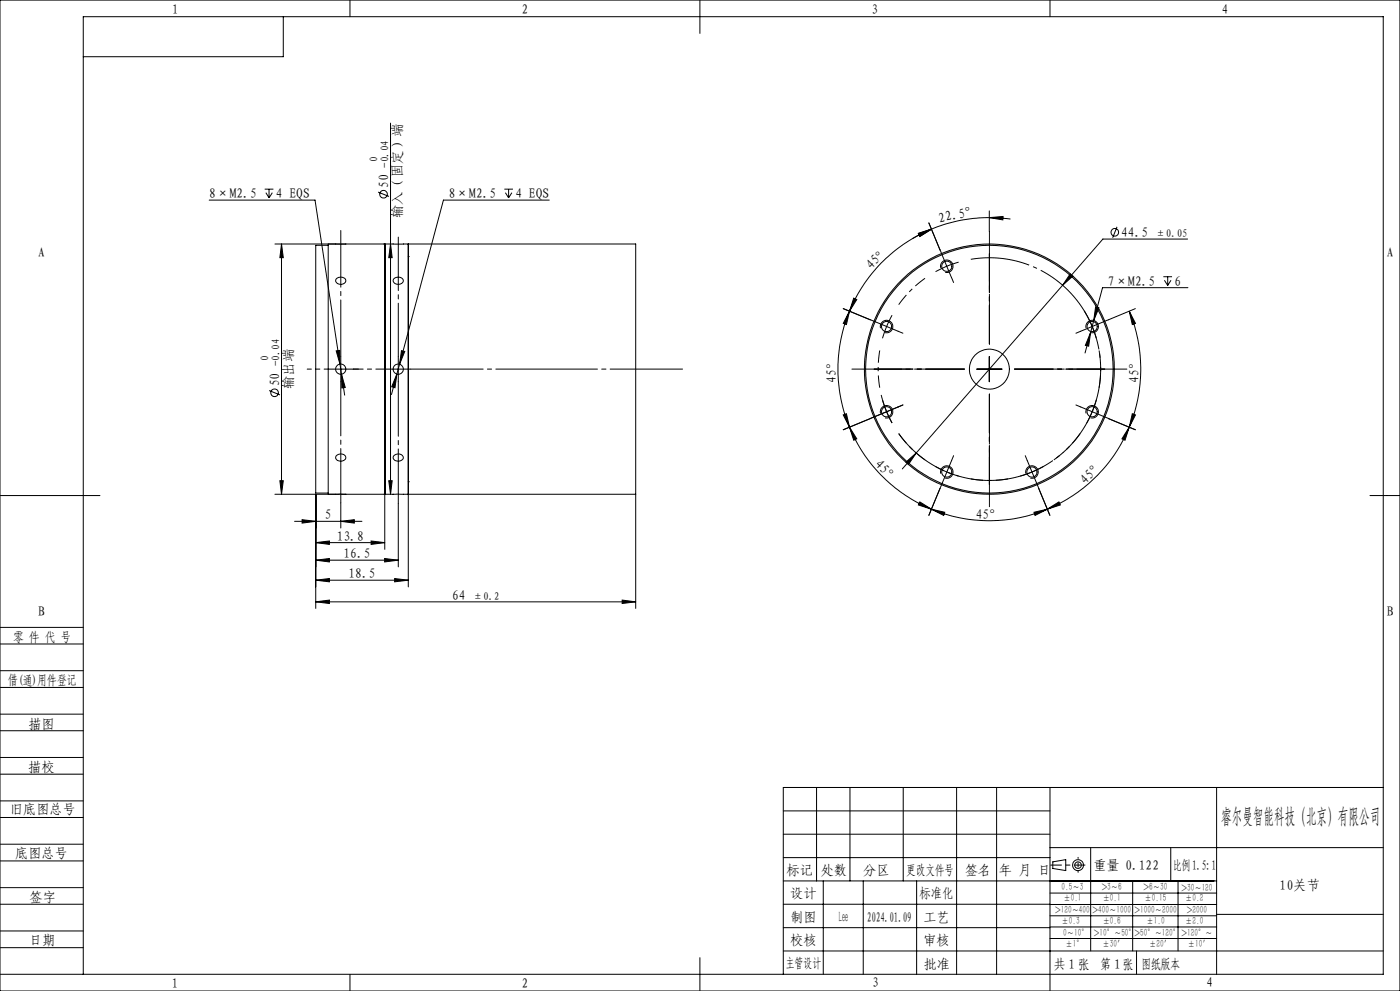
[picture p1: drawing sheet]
<svg xmlns="http://www.w3.org/2000/svg" width="420mm" height="297mm" viewBox="0 0 420 297" stroke-linecap="round" stroke-linejoin="round" font-family="sans-serif">
<g fill="none" stroke="#000" stroke-width=".3">
<path d="M0 0h420v297h-420zM85 5v12h-60M105 0v5M210 0v10M315 0v5M117.2 36.9v111.2M62.8 60h31.7l8.9 58.4M79.4 56.7h2.6M79.8 57.7l.9 1.6M80.7 56.7v2.6M81.7 57.7l-1 1.6M113.4 57.6l3.3 1.3"/>
<path d="M151.3 56.7h2.6M151.6 57.7l1 1.6M152.6 56.7v2.6M153.6 57.7l-1 1.6M164.8 60h-31.8l-13.1 49.1M82.5 73.1h108.2v75M84.5 73.1l.5 4.1h-1zM84.5 73.1v75M98.5 73.1v37.5M98.5 73.5h-3.8v74.3h3.8M100.7 73.1h3.1M115.4 73.1v91.5"/>
<path d="M115.6 73.1v75M117.2 73.1l.5 4.1h-1.1zM122.5 76.9h.1M122.5 73.1v37.5zM275.5 70l3.9-1.3-3.5 2.2zM278.7 66.8l3.3 8.1M279.4 68.7a45.3 45.3 0 0 0-24.6 24.6M279.4 68.7l-5.6 2.8M282.6 76.3l1.4 3.5M284 79.8l-3.3 1.6M284 79.8l1.5 3.5M287.6 78.6l-3.6 1.2"/>
<path d="M296.8 65.2l4.1-.3-.1 1zM296.8 65.2a44 44 0 0 0-17.4 3.5M296.8 65.2l6.3 .4M296.8 63.2v6.2M335.1 68l-1.3 3.3M356.3 71.6h-25.4l-12.1 13.9M100.8 83.6a1.82 1.82 0 0 1 2.9 .3 1.57 1.57 0 0 1-1.1 1.3 1.57 1.57 0 0 1-1.7-.5l-.2-.4zM115.4 95.6h.2M118.1 83.6a1.7 1.7 0 0 1 2.9 .6 1.62 1.62 0 0 1-1.6 1 1.62 1.62 0 0 1-1.5-1.2zM253 92.5l8.1 3.3M254.8 93.3l-.9 4-.9-.4zM254.8 93.3a45.4 45.4 0 0 0 0 34.7"/>
<path d="M256.1 89.4l.9 .4-2.2 3.5zM264.2 98.4a1.87 1.87 0 0 1 1.6-2.4 1.87 1.87 0 0 1 2 2 1.87 1.87 0 0 1-2.3 1.7M282.2 80.3a1.87 1.87 0 0 1 1.7-2.4 1.87 1.87 0 0 1 2 2.1 1.87 1.87 0 0 1-2.3 1.6M318.8 85.5l-48.1 55M321.1 82.1l.7 .7-3 2.7zM325.8 98.4a1.87 1.87 0 0 1 1.7-2.4 1.87 1.87 0 0 1 2 2 1.87 1.87 0 0 1-2.3 1.7M327.2 99.7l-.6 4-1-.2zM327.2 99.7l-1.7 6.1M328.1 96.1l-.9 3.6M328.7 92l1 .2-1.6 3.9zM338.8 93.3l1.8 3.6-.9 .4zM338.8 93.3a45.4 45.4 0 0 1 0 34.7"/>
<path d="M340.6 92.5l-8.1 3.3M349 82.9h2.6M349.3 84l1 1.5M350.3 82.9v2.6M351.3 84l-1 1.5M356.4 86.2h-25.6l-2.7 9.9M80.8 117l3.2 1.4M98.5 110.6v37.5M98.5 110.6h7.5M100.9 105.2l1-.2 .1 4.1zM102.2 106.9v7.5M102.4 112.1l1.2 4-1 .2z"/>
<path d="M115.7 110.6h7.5M119.1 112.1l-.6 4.1-1-.3zM119.1 112.1l-1.7 6.1M119.5 106.9v7.5M119.9 109.1l-.8 3M120.4 105.1l1 .2-1.5 3.8zM122.5 110.6v37.5M293.1 110.6h7.5M296.8 106.9v7.5M100.8 136.7a1.67 1.67 0 0 1 1.7-.6 1.67 1.67 0 0 1 1.3 1.2 1.64 1.64 0 0 1-1.7 .9 1.64 1.64 0 0 1-1.4-1.2zM115.4 125.6h.2M118.1 136.7a1.67 1.67 0 0 1 1.6-.6 1.67 1.67 0 0 1 1.3 1.2 1.64 1.64 0 0 1-1.6 .9 1.64 1.64 0 0 1-1.5-1.2z"/>
<path d="M253 124.4l.9-.4 .9 4zM254.8 128l2.2 3.5-.9 .4zM254.8 128a45.3 45.3 0 0 0 24.6 24.6M261.1 125.4l-8.1 3.4M264.2 123.9a1.87 1.87 0 0 1 1.6-2.3 1.87 1.87 0 0 1 2 2 1.87 1.87 0 0 1-2.3 1.6M271.8 138.5l3-2.7-2.2 3.4zM325.8 123.9a1.87 1.87 0 0 1 1.7-2.3 1.87 1.87 0 0 1 2 2 1.87 1.87 0 0 1-2.3 1.6M332.5 125.4l8.1 3.4M338.8 128l-1.3 3.9-.9-.4zM338.8 128a45.3 45.3 0 0 1-24.6 24.6M339.7 124l.9 .4-1.8 3.6zM0 148.5h30"/>
<path d="M82.5 148.1h108.2M84 144.1h1l-.5 4zM88.4 156.2h20.2M90.6 155.7l4.1 .5-4.1 .6zM94.7 148.1v34.2M100.7 148.1h3.1M102.2 156.2l4.1-.5v1.1zM102.2 150.7v7.6M116.6 144.1h1.1l-.5 4zM119.5 151v18.9M122.5 144.4h.1M122.5 148.1v27.8"/>
<path d="M190.7 148.1v34.2M275.9 150.4l3.5 2.2-3.9-1.3zM279.4 152.6l4 .9-.3 1zM279.4 152.6a45.4 45.4 0 0 0 34.8 0M282 146.4l-3.3 8M282.2 142a1.87 1.87 0 0 1 1.7-2.4 1.87 1.87 0 0 1 2 2 1.87 1.87 0 0 1-2.3 1.7M307.8 142a1.87 1.87 0 0 1 1.6-2.4 1.87 1.87 0 0 1 2 2 1.87 1.87 0 0 1-2.3 1.7M310.2 153.5l4-.9-3.7 1.9zM311.6 146.4l3.4 8M314.2 152.6l3.5-2.2 .4 .9zM411 148.5h9M94.7 167.9l4.1-.5v1z"/>
<path d="M94.7 173.9l4.1-.5v1zM94.7 167.9h24.8M94.7 173.9h27.8M94.7 162.6l4.1-.5v1.1zM94.7 162.6h20.7M111.3 162.1l4.1 .5-4.1 .6zM115.4 167.4l4.1 .5-4.1 .5zM118.4 173.4l4.1 .5-4.1 .5zM186.7 179.8l4 .6-4 .5zM0 193h25M0 188h25M94.7 180.4l4.1-.6v1.1z"/>
<path d="M94.7 180.4h96M0 206h25M0 201h25M0 219h25M0 214h25M0 232h25M0 227h25M245 236v28M255 236v28M271 236v28M287 236v56M299 236v56"/>
<path d="M315 236v61M365 236v56M415 236h-180v56M0 245h25M0 240h25M0 258h25M0 253h25M235 257h80M235 243h80M235 250h80M315 254h100M315.8 258.3l3.9-.7v3.3l-3.9-.6z"/>
<path d="M327.2 254v31M351.2 254v10M0 271h25M0 266h25M0 279h25M235 271h80M235 264h130M235 278h80M247 264v28M259 264v28M275 264v28M315 267.6h50"/>
<path d="M315 271.1h50M315 274.5h50M315 277.8h50M322 264h.1M328.5 264h.1M335 264h.1M339.8 264v21M353.4 264v21M365 274h50M0 284h25M0 292h415v-287h-390v287M105 292v5"/>
<path d="M210 287v10M235 285h180M315 281.3h50"/>
<circle cx="115.1" cy="58.2" r="1.15"/>
<circle cx="284" cy="79.8" r="1.53"/>
<circle cx="334.5" cy="69.6" r="1.15"/>
<circle cx="266" cy="97.9" r="1.53"/>
<circle cx="327.6" cy="97.9" r="1.53"/>
<circle cx="82.4" cy="117.7" r="1.14"/>
<circle cx="102.2" cy="110.6" r="1.53"/>
<circle cx="119.5" cy="110.6" r="1.54"/>
<circle cx="296.8" cy="110.6" r="37.5"/>
<circle cx="296.8" cy="110.6" r="6"/>
<circle cx="296.8" cy="110.6" r="37.1"/>
<circle cx="266" cy="123.4" r="1.53"/>
<circle cx="327.6" cy="123.4" r="1.53"/>
<circle cx="284" cy="141.5" r="1.53"/>
<circle cx="309.6" cy="141.5" r="1.53"/>
<circle cx="323.4" cy="259.3" r=".98"/>
<circle cx="323.4" cy="259.3" r="1.64"/>
</g>
<g fill="none" stroke="#000" stroke-width=".3" stroke-dasharray="30.5 1.3 1.3 1.3" stroke-linecap="butt">
<path d="M266 97.8l-1.2 3.6M266 97.8l1.6-3.3M326 94.5l-.7-1.4M327.7 97.8l-1.7-3.3M327.7 97.8l1.2 3.6M264.8 119.9l-.4-1.5M266 123.4l1.6 3.4M266 123.4l-1.2-3.5M327.7 123.4l1.2-3.5M327.7 123.4l-1.7 3.4M284.1 141.5l3.5 1.2M284.1 141.5l-3.4-1.7"/>
<path d="M309.6 141.5l3.4-1.7M309.6 141.5l-3.5 1.2"/>
</g>
<path d="M277.5 83.4l-4.6 3.9-3.3 4M263.9 105l-.4 5.2 .4 6M329.7 116.2l.5-5.1-.5-6.1M269.6 129.9l3.9 4.6 4 3.3M316.1 137.8l4.6-3.9 3.3-4M291.2 143.5l5.2 .5 6-.5" fill="none" stroke="#000" stroke-width=".3" stroke-dasharray="30.5 1.3 1.3 1.3" stroke-dashoffset="26.8" stroke-linecap="butt"/>
<path d="M269.6 129.9a33.4 33.4 0 0 0 58.1-6.5 33.4 33.4 0 0 0-36.5-45.7" fill="none" stroke="#000" stroke-width=".3" stroke-dasharray="30.5 1.3 1.3 1.3" stroke-dashoffset="12.7" stroke-linecap="butt"/>
<path d="M102.2 106.9v-37.8" fill="none" stroke="#000" stroke-width=".3" stroke-dasharray="30.5 1.3 1.3 1.3" stroke-dashoffset="13.5"/>
<path d="M98.5 110.6h-6.3" fill="none" stroke="#000" stroke-width=".3" stroke-dasharray="30.5 1.3 1.3 1.3" stroke-dashoffset="29.2"/>
<path d="M102.2 114.4v36.3" fill="none" stroke="#000" stroke-width=".3" stroke-dasharray="30.5 1.3 1.3 1.3" stroke-dashoffset="14.2"/>
<g fill="none" stroke="#000" stroke-width=".3" stroke-dasharray="30.5 1.3 1.3 1.3">
<path d="M282.6 76.3l-.6-1.4M262.5 96.4l-1.4-.6M266 97.8l-3.5-1.4M266 97.8l3.5 1.5M269.5 99.3l1.4 .6M285.5 83.2l.6 1.5M324.2 99.3l-1.4 .6M327.7 97.8l3.4-1.4M327.7 97.8l-3.5 1.5M331.1 96.4l1.4-.6M106 110.6h1.5M296.8 110.6v-3.7"/>
<path d="M296.8 110.6h-3.7M296.8 110.6v3.8M296.8 110.6h3.8M262.5 124.8l-1.4 .6M266 123.4l-3.5 1.4M266 123.4l3.5-1.4M269.5 122l1.4-.6M285.5 138l.6-1.4M308.2 138l-.6-1.4M324.2 122l-1.4-.6M327.7 123.4l3.4 1.4M327.7 123.4l-3.5-1.4"/>
<path d="M331.1 124.8l1.4 .6M282.6 144.9l-.6 1.4M284.1 141.5l-1.5 3.4M284.1 141.5l1.4-3.5M309.6 141.5l1.4 3.4M309.6 141.5l-1.4-3.5M311 144.9l.6 1.4"/>
</g>
<path d="M119.5 106.9v-35.8" fill="none" stroke="#000" stroke-width=".3" stroke-dasharray="30.5 1.3 1.3 1.3" stroke-dashoffset="14.5"/>
<path d="M115.7 110.6h-9.7" fill="none" stroke="#000" stroke-width=".3" stroke-dasharray="30.5 1.3 1.3 1.3" stroke-dashoffset="27.5"/>
<path d="M119.5 114.4v36.5" fill="none" stroke="#000" stroke-width=".3" stroke-dasharray="30.5 1.3 1.3 1.3" stroke-dashoffset="14.1"/>
<path d="M123.2 110.6h81.6" fill="none" stroke="#000" stroke-width=".3" stroke-dasharray="30.5 1.3 1.3 1.3" stroke-dashoffset="8.8"/>
<path d="M315.2 259.3h10.3" fill="none" stroke="#000" stroke-width=".3" stroke-dasharray="30.5 1.3 1.3 1.3" stroke-dashoffset="27.2"/>
<path d="M323.4 256.9v4.5" fill="none" stroke="#000" stroke-width=".3" stroke-dasharray="30.5 1.3 1.3 1.3" stroke-dashoffset="30.1"/>
<path d="M341 285v7" fill="none" stroke="#0a0605" stroke-width=".3"/>
<path d="M289.3 110.6h-33.7M296.8 103.1v-33.7M296.8 118.1v33.8M304.3 110.6h33.8" fill="none" stroke="#000" stroke-width=".3" stroke-dasharray="30.5 1.3 1.3 1.3" stroke-dashoffset="15.5"/>
<path d="M289.3 110.6h-27.1M296.8 103.1v-27.1M296.8 118.1v27.1M304.3 110.6h27.1" fill="none" stroke="#000" stroke-width=".3" stroke-dasharray="30.5 1.3 1.3 1.3" stroke-dashoffset="18.8"/>
<g fill="#000">
<path d="M275.5 70l3.9-1.3-3.5 2.2zM256.1 89.4l.9 .4-2.2 3.5z"/>
<path d="M296.8 65.2l4.1-.3-.1 1zM275.5 70l3.9-1.3-3.5 2.2z"/>
<path d="M254.8 93.3l-.9 4-.9-.4zM253 124.4l.9-.4 .9 4z"/>
<path d="M119.1 112.1l-1.6 3.8 1 .3zM120.4 105.1l-.5 4 1.5-3.8zM102.4 112.1l.2 4.2 1-.2zM100.9 105.2l1.1 3.9-.1-4.1zM90.6 155.7l4.1 .5-4.1 .6zM102.2 156.2l4.1-.5v1.1zM94.7 167.9l4.1-.5v1zM115.4 167.4l4.1 .5-4.1 .5zM94.7 180.4l4.1-.6v1.1zM186.7 179.8l4 .6-4 .5zM94.7 173.9l4.1-.5v1zM118.4 173.4l4.1 .5-4.1 .5zM327.2 99.7l-1.6 3.8 1 .2zM328.7 92l-.6 4.1 1.6-3.9zM271.8 138.5l.8 .7 2.2-3.4zM321.1 82.1l-2.3 3.4 3-2.7z"/>
<path d="M254.8 128l2.2 3.5-.9 .4zM275.9 150.4l3.5 2.2-3.9-1.3z"/>
<path d="M339.7 124l.9 .4-1.8 3.6zM338.8 93.3l1.8 3.6-.9 .4z"/>
<path d="M84 144.1h1l-.5 4zM84.5 73.1l.5 4.1h-1zM116.6 144.1h1.1l-.5 4zM117.2 73.1l.5 4.1h-1.1z"/>
<path d="M279.4 152.6l4 .9-.3 1zM310.2 153.5l4-.9-3.7 1.9z"/>
<path d="M314.2 152.6l3.5-2.2 .4 .9zM338.8 128l-1.3 3.9-.9-.4z"/>
<path d="M111.3 162.1l4.1 .5-4.1 .6zM94.7 162.6l4.1-.5v1.1z"/>
</g>
<text font-size="6.3" x="366.3" y="246.6">睿尔曼智能科技（北京）有限公司</text>
<text font-size="4.4" x="251.7" y="276.3">Lee</text>
<g font-size="4.1">
<text x="51.6" y="4.3">1</text>
<text x="156.5" y="4.3">2</text>
<text x="261.4" y="4.3">3</text>
<text x="366.5" y="4.3">4</text>
<text x="62.8" y="59.4">8×M2.5</text>
<text x="82.8" y="59.4">4 EQS</text>
<text x="116.5" y="56.3" transform="rotate(-90 116.5 56.3)">50</text>
<text x="134.7" y="59.4">8×M2.5</text>
<text x="154.6" y="59.4">4 EQS</text>
<text x="120.6" y="65.4" transform="rotate(-90 120.6 65.4)">输入（固定）端</text>
<text x="281.9" y="66.7" transform="rotate(-11 281.9 66.7)">22.5°</text>
<text x="336.3" y="71.1">44.5</text>
<text x="11.5" y="76.9">A</text>
<text x="416" y="76.9">A</text>
<text x="261.4" y="81" transform="rotate(-45 261.4 81)">45°</text>
<text x="332.4" y="85.6">7×M2.5</text>
<text x="352.3" y="85.6">6</text>
<text x="83.8" y="115.8" transform="rotate(-90 83.8 115.8)">50</text>
<text x="87.9" y="116.7" transform="rotate(-90 87.9 116.7)">输出端</text>
<text x="250.8" y="114.7" transform="rotate(-90 250.8 114.7)">45°</text>
<text x="341.7" y="114.7" transform="rotate(-90 341.7 114.7)">45°</text>
<text x="262.2" y="139.5" transform="rotate(45 262.2 139.5)">45°</text>
<text x="325.7" y="145.2" transform="rotate(-45 325.7 145.2)">45°</text>
<text x="97.5" y="155.7">5</text>
<text x="292.8" y="155.5">45°</text>
<text x="101" y="162">13.8</text>
<text x="103" y="167.3">16.5</text>
<text x="104.5" y="173.3">18.5</text>
<text x="135.6" y="179.8">64</text>
<text x="11.5" y="184.7">B</text>
<text x="416" y="184.7">B</text>
<text x="4" y="192.3">零 件 代 号</text>
<text x="2.5" y="205.4">借(通)用件登记</text>
<text x="8.5" y="218.4">描图</text>
<text x="8.5" y="231.4">描校</text>
<text x="3" y="243.9">旧底图总号</text>
<text x="4.6" y="257.2">底图总号</text>
<text x="236" y="262.2">标记</text>
<text x="246.2" y="262.2">处数</text>
<text x="259" y="262.2">分区</text>
<text x="271.9" y="262.2">更改文件号</text>
<text x="289.5" y="262.2">签名</text>
<text x="299.6" y="262.2">年 月 日</text>
<text x="328" y="260.7">重量 0.122</text>
<text x="351.8" y="260.7">比例1.5:1</text>
<text x="237.1" y="269.1">设计</text>
<text x="275.9" y="269.1">标准化</text>
<text x="383.9" y="266.7">10关节</text>
<text x="8.8" y="270.3">签字</text>
<text x="237.1" y="276.3">制图</text>
<text x="260.1" y="276.3">2024.01.09</text>
<text x="277" y="276.3">工艺</text>
<text x="8.8" y="283.1">日期</text>
<text x="237.1" y="283.2">校核</text>
<text x="277" y="283.3">审核</text>
<text x="235.8" y="290.2">主管设计</text>
<text x="277" y="290.5">批准</text>
<text x="316.2" y="290.5">共 1 张</text>
<text x="330.1" y="290.5">第 1张</text>
<text x="342.4" y="290.5">图纸版本</text>
<text x="51.5" y="296.1">1</text>
<text x="156.5" y="296.1">2</text>
<text x="261.6" y="295.9">3</text>
<text x="361.9" y="295.9">4</text>
</g>
<g font-size="3.3">
<text x="113.3" y="48.6" transform="rotate(-90 113.3 48.6)">0</text>
<text x="116.5" y="50.2" transform="rotate(-90 116.5 50.2)">-0.04</text>
<text x="346.5" y="71.1">±0.05</text>
<text x="80.6" y="108.1" transform="rotate(-90 80.6 108.1)">0</text>
<text x="83.8" y="109.7" transform="rotate(-90 83.8 109.7)">-0.04</text>
<text x="141.7" y="179.8">±0.2</text>
</g>
<g font-size="3.1">
<text x="318.5" y="266.8">0.5～3</text>
<text x="330.5" y="266.8">&gt;3～6</text>
<text x="343.1" y="266.8">&gt;6～30</text>
<text x="354.4" y="267">&gt;30～120</text>
<text x="316.5" y="273.8">&gt;120～400</text>
<text x="319" y="270.1">±0.1</text>
<text x="327.8" y="273.8">&gt;400～1000</text>
<text x="330.8" y="270.1">±0.1</text>
<text x="340.4" y="273.8">&gt;1000～2000</text>
<text x="343.4" y="270.1">±0.15</text>
<text x="355.6" y="270.1">±0.2</text>
<text x="356.1" y="273.8">&gt;2000</text>
<text x="318.5" y="277">±0.3</text>
<text x="318.9" y="280.6">0～10°</text>
<text x="328.2" y="280.6">&gt;10°～50°&gt;50°～120°</text>
<text x="330.8" y="277">±0.6</text>
<text x="343.9" y="277">±1.0</text>
<text x="354.4" y="280.6">&gt;120°～</text>
<text x="355.6" y="277">±2.0</text>
<text x="319.7" y="283.9">±1°</text>
<text x="330.8" y="283.9">±30′</text>
<text x="344.7" y="283.9">±20′</text>
<text x="356.4" y="283.9">±10′</text>
</g>
</svg>
